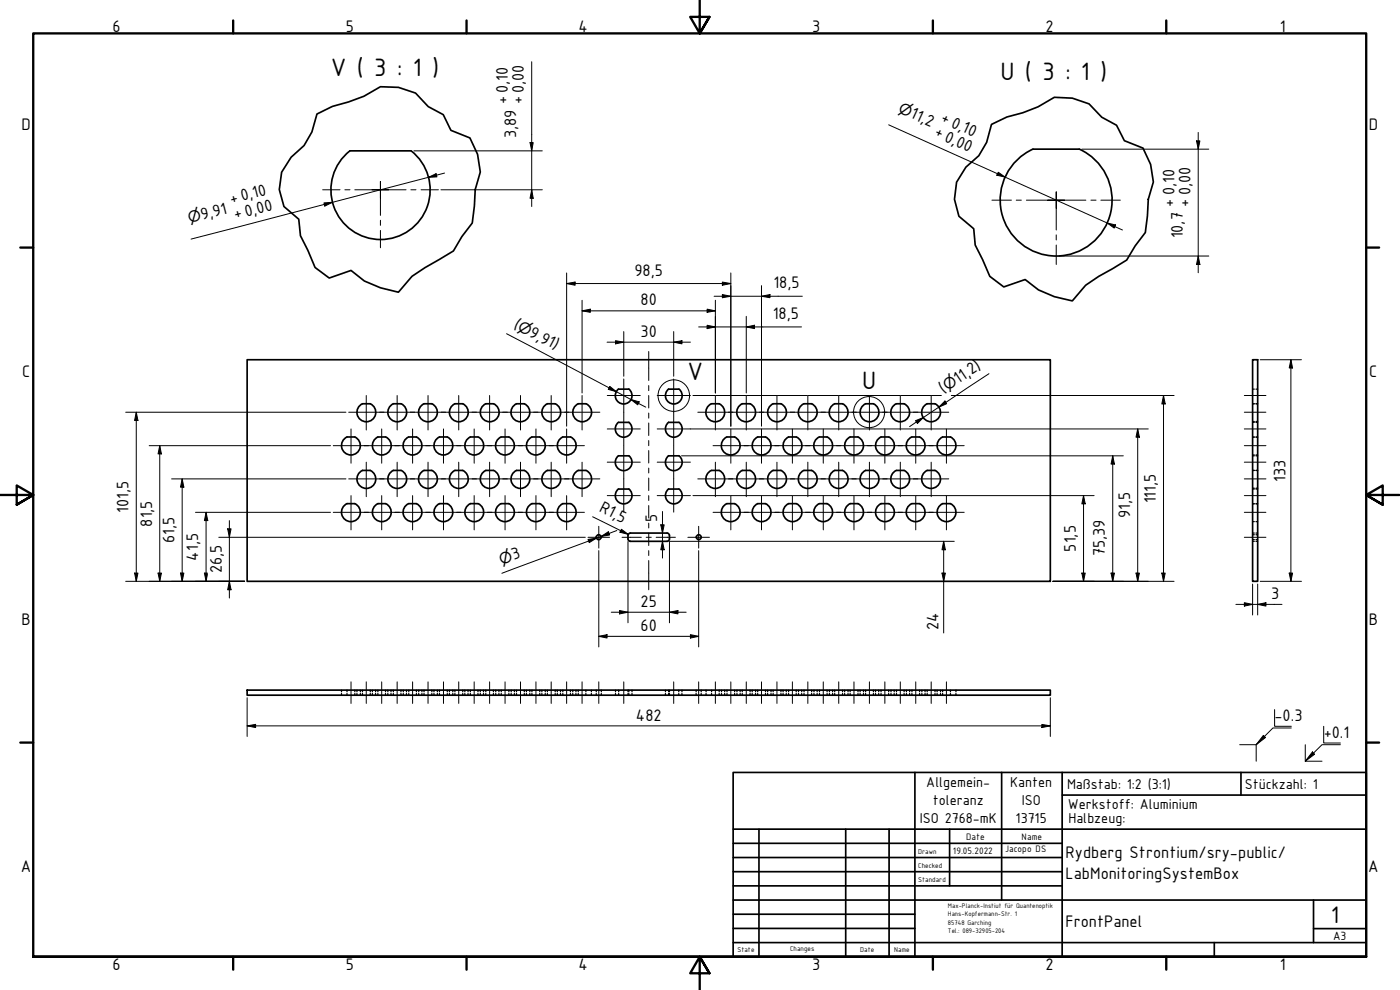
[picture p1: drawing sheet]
<svg xmlns="http://www.w3.org/2000/svg" width="420mm" height="297mm" viewBox="0 0 420 297" stroke-linecap="round" stroke-linejoin="round" font-family="sans-serif">
<!-- layer: Sichtbar (ISO) -->
<g fill="none" stroke="#000" stroke-width=".51">
<path d="M105 45.3h18.4M105 45.3a14.9 14.9 0 0 0-1.7 21.8 14.9 14.9 0 0 0 21.8 0 14.9 14.9 0 0 0-1.7-21.8M305 48.2a16.8 16.8 0 0 1 5-3.5h13.9a16.8 16.8 0 0 1 7.4 24 16.8 16.8 0 0 1-24.7 4.6 16.8 16.8 0 0 1-1.6-25.1zM74.2 107.9h241v66.5h-241zM185.6 116.7a2.51 2.51 0 0 0-.3 3.7 2.51 2.51 0 0 0 3.7 0 2.51 2.51 0 0 0-.3-3.7l-3 .1M203.8 116.7a2.51 2.51 0 0 1 .3 3.7 2.51 2.51 0 0 1-3.7 0 2.51 2.51 0 0 1 .3-3.7l3 .1M375.9 107.9h1.5v66.5h-1.5zM104.1 131.1h2.4M104.1 131.1a2.83 2.83 0 0 0-1 4.3 2.83 2.83 0 0 0 4.4 0 2.83 2.83 0 0 0-1-4.3M107.9 121.8l.9-.7h2.3a2.83 2.83 0 0 1 1.3 4.1 2.83 2.83 0 0 1-4.1 .8 2.83 2.83 0 0 1-.4-4.2zM113.4 131.1h2.3M113.4 131.1a2.83 2.83 0 0 0-1 4.3 2.83 2.83 0 0 0 4.4 0 2.83 2.83 0 0 0-1-4.3"/>
<path d="M120.4 121.1a2.83 2.83 0 0 1 1 4.4 2.83 2.83 0 0 1-4.4 0 2.83 2.83 0 0 1 1.1-4.4h2.2M122.6 131.1a2.83 2.83 0 0 0-1 4.3 2.83 2.83 0 0 0 4.4 0 2.83 2.83 0 0 0-1-4.3M122.7 131.1h2.3M126.4 121.8l.9-.7h2.3a2.83 2.83 0 0 1 1.3 4.1 2.83 2.83 0 0 1-4.2 .8 2.83 2.83 0 0 1-.3-4.2zM131.9 131.1h2.3M131.9 131.1a2.83 2.83 0 0 0-1.1 4.3 2.83 2.83 0 0 0 4.5 0 2.83 2.83 0 0 0-1.1-4.3M135.6 121.8l.9-.7h2.4a2.83 2.83 0 0 1 1.2 4.1 2.83 2.83 0 0 1-4.1 .8 2.83 2.83 0 0 1-.4-4.2zM141.2 131.1h2.2M141.2 131.1a2.83 2.83 0 0 0-1.1 4.3 2.83 2.83 0 0 0 4.5 0 2.83 2.83 0 0 0-1.1-4.3M144.9 121.8l.9-.7h2.3a2.83 2.83 0 0 1 1.3 4.1 2.83 2.83 0 0 1-4.1 .8 2.83 2.83 0 0 1-.4-4.2zM150.4 131.1a2.83 2.83 0 0 0-1.1 4.3 2.83 2.83 0 0 0 4.5 0 2.83 2.83 0 0 0-1.1-4.3M150.4 131.1h2.3"/>
<path d="M154.1 121.8l.9-.7h2.3a2.83 2.83 0 0 1 1.3 4.1 2.83 2.83 0 0 1-4.1 .8 2.83 2.83 0 0 1-.4-4.2zM159.6 131.1h2.4M159.6 131.1a2.83 2.83 0 0 0-1 4.3 2.83 2.83 0 0 0 4.4 0 2.83 2.83 0 0 0-1-4.3M163.4 121.8l.9-.7h2.3a2.83 2.83 0 0 1 1.3 4.1 2.83 2.83 0 0 1-4.1 .8 2.83 2.83 0 0 1-.4-4.2zM168.9 131.1h2.3M168.9 131.1a2.83 2.83 0 0 0-1 4.3 2.83 2.83 0 0 0 4.4 0 2.83 2.83 0 0 0-1-4.3M172.7 121.8l.9-.7h2.3a2.83 2.83 0 0 1 1.3 4.1 2.83 2.83 0 0 1-4.2 .8 2.83 2.83 0 0 1-.3-4.2zM185.6 136.7a2.51 2.51 0 0 0-.3 3.7 2.51 2.51 0 0 0 3.7 0 2.51 2.51 0 0 0-.3-3.7M185.6 126.7a2.51 2.51 0 0 0-.3 3.7 2.51 2.51 0 0 0 3.7 0 2.51 2.51 0 0 0-.3-3.7h-3M185.7 136.8h3M200.7 136.8h3M200.7 136.7a2.51 2.51 0 0 0-.3 3.7 2.51 2.51 0 0 0 3.7 0 2.51 2.51 0 0 0-.3-3.7"/>
<path d="M203.8 126.7a2.51 2.51 0 0 1 .3 3.7 2.51 2.51 0 0 1-3.7 0 2.51 2.51 0 0 1 .3-3.7h3M212.6 121.8l.9-.7h2.3a2.83 2.83 0 0 1 1.3 4.1 2.83 2.83 0 0 1-4.1 .8 2.83 2.83 0 0 1-.4-4.2zM218.1 131.1a2.83 2.83 0 0 0-1 4.3 2.83 2.83 0 0 0 4.4 0 2.83 2.83 0 0 0-1-4.3M218.2 131.1h2.3M221.9 121.8l.9-.7h2.3a2.83 2.83 0 0 1 1.3 4.1 2.83 2.83 0 0 1-4.2 .8 2.83 2.83 0 0 1-.3-4.2zM227.4 131.1h2.3M227.4 131.1a2.83 2.83 0 0 0-1.1 4.3 2.83 2.83 0 0 0 4.5 0 2.83 2.83 0 0 0-1.1-4.3M231.1 121.8l.9-.7h2.4a2.83 2.83 0 0 1 1.2 4.1 2.83 2.83 0 0 1-4.1 .8 2.83 2.83 0 0 1-.4-4.2zM236.7 131.1h2.3M236.7 131.1a2.83 2.83 0 0 0-1.1 4.3 2.83 2.83 0 0 0 4.5 0 2.83 2.83 0 0 0-1.1-4.3M241.2 121.1a2.83 2.83 0 0 0-1 4.4 2.83 2.83 0 0 0 4.4 0 2.83 2.83 0 0 0-1-4.4M241.3 121.1h2.3"/>
<path d="M245.9 131.1a2.83 2.83 0 0 0-1.1 4.3 2.83 2.83 0 0 0 4.5 0 2.83 2.83 0 0 0-1.1-4.3M245.9 131.1h2.3M249.6 121.8l.9-.7h2.3a2.83 2.83 0 0 1 1.3 4.1 2.83 2.83 0 0 1-4.1 .8 2.83 2.83 0 0 1-.4-4.2zM255.1 131.1h2.4M255.2 131.1a2.83 2.83 0 0 0-1.1 4.3 2.83 2.83 0 0 0 4.4 0 2.83 2.83 0 0 0-1-4.3M259.8 121.1a2.83 2.83 0 0 0-1.1 4.4 2.83 2.83 0 0 0 4.5 0 2.83 2.83 0 0 0-1.1-4.4h-2.3M264.4 131.1h2.3M264.4 131.1a2.83 2.83 0 0 0-1 4.3 2.83 2.83 0 0 0 4.4 0 2.83 2.83 0 0 0-1-4.3M269 121.1a2.83 2.83 0 0 0-1.1 4.4 2.83 2.83 0 0 0 4.5 0 2.83 2.83 0 0 0-1.1-4.4h-2.3M273.6 131.1a2.83 2.83 0 0 0-1 4.3 2.83 2.83 0 0 0 4.4 0 2.83 2.83 0 0 0-1-4.3M273.7 131.1h2.3M277.4 121.8l.9-.7h2.3a2.83 2.83 0 0 1 1.3 4.1 2.83 2.83 0 0 1-4.2 .8 2.83 2.83 0 0 1-.3-4.2z"/>
<path d="M282.9 131.1h2.3M282.9 131.1a2.83 2.83 0 0 0-1.1 4.3 2.83 2.83 0 0 0 4.5 0 2.83 2.83 0 0 0-1.1-4.3M103.3 151.8l.8-.7h2.4a2.83 2.83 0 0 1 1.2 4 2.83 2.83 0 0 1-4.1 .8 2.83 2.83 0 0 1-.3-4.1zM107.9 141.8l.9-.7h2.3a2.83 2.83 0 0 1 1.3 4.1 2.83 2.83 0 0 1-4.1 .8 2.83 2.83 0 0 1-.4-4.2zM115.8 151.1a2.83 2.83 0 0 1 1 4.3 2.83 2.83 0 0 1-4.4 0 2.83 2.83 0 0 1 1-4.3h2.3M120.4 141.1a2.83 2.83 0 0 1 1 4.4 2.83 2.83 0 0 1-4.4 0 2.83 2.83 0 0 1 1.1-4.4h2.2M122.6 151.1a2.83 2.83 0 0 0-1 4.3 2.83 2.83 0 0 0 4.4 0 2.83 2.83 0 0 0-1-4.3h-2.3M126.4 141.8l.9-.7h2.3a2.83 2.83 0 0 1 1.3 4.1 2.83 2.83 0 0 1-4.2 .8 2.83 2.83 0 0 1-.3-4.2zM131 151.8l.9-.7h2.3a2.83 2.83 0 0 1 1.3 4 2.83 2.83 0 0 1-4.1 .8 2.83 2.83 0 0 1-.4-4.1zM135.6 141.8l.9-.7h2.4a2.83 2.83 0 0 1 1.2 4.1 2.83 2.83 0 0 1-4.1 .8 2.83 2.83 0 0 1-.4-4.2zM141.2 151.1h2.2M141.2 151.1a2.83 2.83 0 0 0-1.1 4.3 2.83 2.83 0 0 0 4.5 0 2.83 2.83 0 0 0-1.1-4.3"/>
<path d="M144.9 141.8l.9-.7h2.3a2.83 2.83 0 0 1 1.3 4.1 2.83 2.83 0 0 1-4.1 .8 2.83 2.83 0 0 1-.4-4.2zM150.4 151.1a2.83 2.83 0 0 0-1.1 4.3 2.83 2.83 0 0 0 4.5 0 2.83 2.83 0 0 0-1.1-4.3h-2.3M154.1 141.8l.9-.7h2.3a2.83 2.83 0 0 1 1.3 4.1 2.83 2.83 0 0 1-4.1 .8 2.83 2.83 0 0 1-.4-4.2zM158.8 151.8l.8-.7h2.4a2.83 2.83 0 0 1 1.2 4 2.83 2.83 0 0 1-4.1 .8 2.83 2.83 0 0 1-.3-4.1zM163.4 141.8l.9-.7h2.3a2.83 2.83 0 0 1 1.3 4.1 2.83 2.83 0 0 1-4.1 .8 2.83 2.83 0 0 1-.4-4.2zM171.3 151.1a2.83 2.83 0 0 1 1 4.3 2.83 2.83 0 0 1-4.4 0 2.83 2.83 0 0 1 1-4.3h2.3M172.7 141.8l.9-.7h2.3a2.83 2.83 0 0 1 1.3 4.1 2.83 2.83 0 0 1-4.2 .8 2.83 2.83 0 0 1-.3-4.2zM185.6 146.7a2.51 2.51 0 0 0-.3 3.7 2.51 2.51 0 0 0 3.7 0 2.51 2.51 0 0 0-.3-3.7M185.7 146.7h3M189.2 159.9h11M189.2 159.9l-.5 .3-.2 .5M200.2 159.9l.5 .3 .2 .5"/>
<path d="M200.7 146.7h3M200.7 146.7a2.51 2.51 0 0 0-.3 3.7 2.51 2.51 0 0 0 3.7 0 2.51 2.51 0 0 0-.3-3.7M212.6 141.8l.9-.7h2.3a2.83 2.83 0 0 1 1.3 4.1 2.83 2.83 0 0 1-4.1 .8 2.83 2.83 0 0 1-.4-4.2zM218.1 151.1a2.83 2.83 0 0 0-1 4.3 2.83 2.83 0 0 0 4.4 0 2.83 2.83 0 0 0-1-4.3M218.2 151.1h2.3M221.9 141.8l.9-.7h2.3a2.83 2.83 0 0 1 1.3 4.1 2.83 2.83 0 0 1-4.2 .8 2.83 2.83 0 0 1-.3-4.2zM226.5 151.8l.9-.7h2.3a2.83 2.83 0 0 1 1.3 4 2.83 2.83 0 0 1-4.1 .8 2.83 2.83 0 0 1-.4-4.1zM231.1 141.8l.9-.7h2.4a2.83 2.83 0 0 1 1.2 4.1 2.83 2.83 0 0 1-4.1 .8 2.83 2.83 0 0 1-.4-4.2zM239 151.1a2.83 2.83 0 0 1 1.1 4.3 2.83 2.83 0 0 1-4.5 0 2.83 2.83 0 0 1 1.1-4.3h2.3M241.2 141.1a2.83 2.83 0 0 0-1 4.4 2.83 2.83 0 0 0 4.4 0 2.83 2.83 0 0 0-1-4.4M241.3 141.1h2.3M245.9 151.1a2.83 2.83 0 0 0-1.1 4.3 2.83 2.83 0 0 0 4.5 0 2.83 2.83 0 0 0-1.1-4.3h-2.3"/>
<path d="M249.6 141.8l.9-.7h2.3a2.83 2.83 0 0 1 1.3 4.1 2.83 2.83 0 0 1-4.1 .8 2.83 2.83 0 0 1-.4-4.2zM254.3 151.8l.9-.7h2.3a2.83 2.83 0 0 1 1.2 4 2.83 2.83 0 0 1-4.1 .8 2.83 2.83 0 0 1-.3-4.1zM259.8 141.1a2.83 2.83 0 0 0-1.1 4.4 2.83 2.83 0 0 0 4.5 0 2.83 2.83 0 0 0-1.1-4.4h-2.3M263.5 151.8l.9-.7h2.4a2.83 2.83 0 0 1 1.2 4 2.83 2.83 0 0 1-4.1 .8 2.83 2.83 0 0 1-.4-4.1zM269 141.1a2.83 2.83 0 0 0-1.1 4.4 2.83 2.83 0 0 0 4.5 0 2.83 2.83 0 0 0-1.1-4.4h-2.3M273.6 151.1a2.83 2.83 0 0 0-1 4.3 2.83 2.83 0 0 0 4.4 0 2.83 2.83 0 0 0-1-4.3h-2.3M277.4 141.8l.9-.7h2.3a2.83 2.83 0 0 1 1.3 4.1 2.83 2.83 0 0 1-4.2 .8 2.83 2.83 0 0 1-.3-4.2zM282.9 151.1a2.83 2.83 0 0 0-1.1 4.3 2.83 2.83 0 0 0 4.5 0 2.83 2.83 0 0 0-1.1-4.3h-2.3M188.5 160.7v1.3l.7 .4M189.2 162.4h11M200.9 160.7v1.3l-.7 .4M74.2 207.1h241v1.5h-241z"/>
<circle cx="179.7" cy="161.2" r=".73"/>
<circle cx="209.7" cy="161.2" r=".73"/>
</g>
<!-- layer: Verdeckt (ISO) -->
<g fill="none" stroke="#000" stroke-width=".38">
<path d="M375.9 116.8h.5M376.9 116.8h.5M375.9 121.1h.5M375.9 131.1h.5M375.9 126.5h.5M375.9 136.5h.5M375.9 126.7h.5M375.9 136.8h.5M376.9 121.1h.5M376.9 131.1h.5M376.9 126.5h.5M376.9 136.5h.5"/>
<path d="M376.9 126.7h.5M376.9 136.8h.5M375.9 159.9h.5M375.9 141.1h.5M375.9 151.1h.5M375.9 146.5h.5M375.9 156.5h.5M375.9 146.7h.5M375.9 151.2h.5M376.9 159.9h.5M376.9 141.1h.5M376.9 151.1h.5"/>
<path d="M376.9 146.5h.5M376.9 156.5h.5M376.9 146.7h.5M376.9 151.2h.5M375.9 162.4h.5M375.9 160.5h.5M375.9 161.9h.5M376.9 162.4h.5M376.9 160.5h.5M376.9 161.9h.5M102.5 207.1v.5M102.5 208.1v.5"/>
<path d="M104.1 207.1v.5M104.1 208.1v.5M106.5 207.1v.5M106.5 208.1v.5M107.1 207.1v.5M107.1 208.1v.5M108.1 207.1v.5M108.1 208.1v.5M108.8 207.1v.5M108.8 208.1v.5M111.1 207.1v.5M111.1 208.1v.5"/>
<path d="M111.8 207.1v.5M111.8 208.1v.5M112.7 207.1v.5M112.7 208.1v.5M113.4 207.1v.5M113.4 208.1v.5M115.7 207.1v.5M115.7 208.1v.5M116.4 207.1v.5M116.4 208.1v.5M117.3 207.1v.5M117.3 208.1v.5"/>
<path d="M118 207.1v.5M118 208.1v.5M120.3 207.1v.5M120.3 208.1v.5M121 207.1v.5M121 208.1v.5M122 207.1v.5M122 208.1v.5M122.7 207.1v.5M122.7 208.1v.5M125 207.1v.5M125 208.1v.5"/>
<path d="M125.7 207.1v.5M125.7 208.1v.5M126.6 207.1v.5M126.6 208.1v.5M127.3 207.1v.5M127.3 208.1v.5M129.6 207.1v.5M129.6 208.1v.5M130.2 207.1v.5M130.2 208.1v.5M131.3 207.1v.5M131.3 208.1v.5"/>
<path d="M131.9 207.1v.5M131.9 208.1v.5M134.2 207.1v.5M134.2 208.1v.5M134.9 207.1v.5M134.9 208.1v.5M135.9 207.1v.5M135.9 208.1v.5M136.5 207.1v.5M136.5 208.1v.5M138.9 207.1v.5M138.9 208.1v.5"/>
<path d="M139.5 207.1v.5M139.5 208.1v.5M140.5 207.1v.5M140.5 208.1v.5M141.2 207.1v.5M141.2 208.1v.5M143.4 207.1v.5M143.4 208.1v.5M144.1 207.1v.5M144.1 208.1v.5M145.1 207.1v.5M145.1 208.1v.5"/>
<path d="M145.8 207.1v.5M145.8 208.1v.5M148.1 207.1v.5M148.1 208.1v.5M148.8 207.1v.5M148.8 208.1v.5M149.7 207.1v.5M149.7 208.1v.5M150.4 207.1v.5M150.4 208.1v.5M152.7 207.1v.5M152.7 208.1v.5"/>
<path d="M153.4 207.1v.5M153.4 208.1v.5M154.4 207.1v.5M154.4 208.1v.5M155 207.1v.5M155 208.1v.5M157.4 207.1v.5M157.4 208.1v.5M158 207.1v.5M158 208.1v.5M159 207.1v.5M159 208.1v.5"/>
<path d="M159.6 207.1v.5M159.6 208.1v.5M162 207.1v.5M162 208.1v.5M162.6 207.1v.5M162.6 208.1v.5M163.6 207.1v.5M163.6 208.1v.5M164.3 207.1v.5M164.3 208.1v.5M166.6 207.1v.5M166.6 208.1v.5"/>
<path d="M167.3 207.1v.5M167.3 208.1v.5M168.2 207.1v.5M168.2 208.1v.5M168.9 207.1v.5M168.9 208.1v.5M171.2 207.1v.5M171.2 208.1v.5M171.9 207.1v.5M171.9 208.1v.5M172.8 207.1v.5M172.8 208.1v.5"/>
<path d="M173.5 207.1v.5M173.5 208.1v.5M175.8 207.1v.5M175.8 208.1v.5M177.5 207.1v.5M177.5 208.1v.5M178.9 207.1v.5M178.9 208.1v.5M180.5 207.1v.5M180.5 208.1v.5M184.7 207.1v.5M184.7 208.1v.5"/>
<path d="M185.7 207.1v.5M185.7 208.1v.5M188.5 207.1v.5M188.5 208.1v.5M188.7 207.1v.5M188.7 208.1v.5M189.7 207.1v.5M189.7 208.1v.5M199.7 207.1v.5M199.7 208.1v.5M200.7 207.1v.5M200.7 208.1v.5"/>
<path d="M200.9 207.1v.5M200.9 208.1v.5M203.7 207.1v.5M203.7 208.1v.5M204.7 207.1v.5M204.7 208.1v.5M208.9 207.1v.5M208.9 208.1v.5M210.4 207.1v.5M210.4 208.1v.5M211.9 207.1v.5M211.9 208.1v.5"/>
<path d="M213.6 207.1v.5M213.6 208.1v.5M215.8 207.1v.5M215.8 208.1v.5M216.5 207.1v.5M216.5 208.1v.5M217.5 207.1v.5M217.5 208.1v.5M218.2 207.1v.5M218.2 208.1v.5M220.5 207.1v.5M220.5 208.1v.5"/>
<path d="M221.2 207.1v.5M221.2 208.1v.5M222.1 207.1v.5M222.1 208.1v.5M222.8 207.1v.5M222.8 208.1v.5M225.1 207.1v.5M225.1 208.1v.5M225.7 207.1v.5M225.7 208.1v.5M226.8 207.1v.5M226.8 208.1v.5"/>
<path d="M227.4 207.1v.5M227.4 208.1v.5M229.7 207.1v.5M229.7 208.1v.5M230.4 207.1v.5M230.4 208.1v.5M231.4 207.1v.5M231.4 208.1v.5M232 207.1v.5M232 208.1v.5M234.4 207.1v.5M234.4 208.1v.5"/>
<path d="M235 207.1v.5M235 208.1v.5M236 207.1v.5M236 208.1v.5M236.7 207.1v.5M236.7 208.1v.5M239 207.1v.5M239 208.1v.5M239.6 207.1v.5M239.6 208.1v.5M240.6 207.1v.5M240.6 208.1v.5"/>
<path d="M241.3 207.1v.5M241.3 208.1v.5M243.6 207.1v.5M243.6 208.1v.5M244.3 207.1v.5M244.3 208.1v.5M245.2 207.1v.5M245.2 208.1v.5M245.9 207.1v.5M245.9 208.1v.5M248.2 207.1v.5M248.2 208.1v.5"/>
<path d="M248.9 207.1v.5M248.9 208.1v.5M249.9 207.1v.5M249.9 208.1v.5M250.5 207.1v.5M250.5 208.1v.5M252.9 207.1v.5M252.9 208.1v.5M253.5 207.1v.5M253.5 208.1v.5M254.5 207.1v.5M254.5 208.1v.5"/>
<path d="M255.1 207.1v.5M255.1 208.1v.5M257.5 207.1v.5M257.5 208.1v.5M258.1 207.1v.5M258.1 208.1v.5M259.1 207.1v.5M259.1 208.1v.5M259.8 207.1v.5M259.8 208.1v.5M262.1 207.1v.5M262.1 208.1v.5"/>
<path d="M262.8 207.1v.5M262.8 208.1v.5M263.7 207.1v.5M263.7 208.1v.5M264.4 207.1v.5M264.4 208.1v.5M266.7 207.1v.5M266.7 208.1v.5M267.4 207.1v.5M267.4 208.1v.5M268.4 207.1v.5M268.4 208.1v.5"/>
<path d="M269 207.1v.5M269 208.1v.5M271.3 207.1v.5M271.3 208.1v.5M272 207.1v.5M272 208.1v.5M273 207.1v.5M273 208.1v.5M273.7 207.1v.5M273.7 208.1v.5M276 207.1v.5M276 208.1v.5"/>
<path d="M276.7 207.1v.5M276.7 208.1v.5M277.6 207.1v.5M277.6 208.1v.5M278.3 207.1v.5M278.3 208.1v.5M280.6 207.1v.5M280.6 208.1v.5M281.2 207.1v.5M281.2 208.1v.5M282.3 207.1v.5M282.3 208.1v.5"/>
<path d="M282.9 207.1v.5M282.9 208.1v.5M285.2 207.1v.5M285.2 208.1v.5M286.9 207.1v.5M286.9 208.1v.5"/>
</g>
<!-- layer: Bruchlinie (ISO) -->
<path d="M95.1 34.2l4.7-2.3 4.8-1.3 4.6-1.7 5-2.9 5.4 .2 5.1 1.7 3.8 4.1 4.5 2.4 2.3 4.7 5.7 2.3 2.3 4.9 .8 5.3-1.5 5.3-.2 4.9-.7 5.1-3.1 4.1-2.5 4.3-8.5 4.9-4 2.7-4 4.8-5.4-1.4-4.9-2-4-3.2-6.5 2.3-4.2-3.2-2.2-5.1-2.2-4.4-.5-4.9-4.5-3.8-1.4-5.1 .7-5.2 2.9-4.5 3.8-3.5 2.4-4.1zM297.6 37.3l4.6-2.2 4.8-1.3 4.5-1.7 4.9-2.9 5.4 .2 5 1.8 3.8 4 4.5 2.4 2.3 4.6 5.6 2.2 2.3 4.9 .8 5.3-1.5 5.2-.2 5-.7 5-3 4-2.6 4.2-8.3 4.9-4 2.7-4 4.7-5.4-1.3-4.7-2-4-3.1-6.5 2.2-4.1-3.2-2.2-5-2.2-4.4-.5-4.9-4.4-3.7-1.4-5.1 .7-5.1 2.8-4.5 3.9-3.5 2.3-4z" fill="none" stroke="#000" stroke-width=".51"/>
<!-- layer: Schraffur (ISO) -->
<path d="M379.2 220.6l.3 .4-2.5 2.4zM377 223.4l2.5-2.4 .3 .3zM393.9 225.6l.6 .7-2.8 2.1z" fill="#000"/>
<!-- layer: Detailumgrenzung (ISO) -->
<g fill="none" stroke="#000" stroke-width=".3">
<circle cx="202.2" cy="118.7" r="4.7"/>
<circle cx="260.8" cy="123.7" r="4.7"/>
</g>
<!-- layer: Rahmen (ISO) -->
<g fill="none" stroke="#000" stroke-width=".7">
<path d="M70 6.1v3.9M140 6.1v3.9M210 0v10l-2.9-4.9h5.8l-2.9 4.9 2.9-4.9M280 6.1v3.9M350 6.1v3.9M6.1 74.3h3.9M410 74.3h3.9M0 148.5h10l-5-2.8v5.7l5-2.9-5 2.9M420 148.5h-10l5-2.8v5.7l-5-2.9 5 2.9M6.1 222.8h3.9M410 222.8h3.9M10 287.1v-277.1h400v277.1h-400h400"/>
<path d="M70 287.1v3.8M140 287.1v3.8M212.9 292l-2.9-4.9 2.9 4.9h-5.8l2.9-4.9v9.9M280 287.1v3.8M350 287.1v3.8"/>
</g>
<!-- layer: Titel (ISO) -->
<g fill="none" stroke="#000" stroke-width=".51">
<path d="M220 231.8h190v55.3h-190zM274.6 231.8v55.3M300.6 231.8v38.3M318.8 238.6h91.2M318.8 231.8v55.3M372.4 231.8v6.8M220 253h98.8M220 257.3h98.8M220 248.8h190M227.8 248.8v38.3M253.8 248.8v38.3M266.8 248.8v38.3"/>
<path d="M285 248.8v17M220 261.5h98.8M220 265.8h98.8M220 270.1h190M220 274.3h54.6M220 278.6h54.6M394.2 278.6h15.8M394.2 270.1v12.7M220 282.8h190M364.4 282.8v4.3"/>
</g>
<!-- layer: Mittelpunktmarkierung (ISO) -->
<g fill="none" stroke="#000" stroke-width=".3">
<path d="M96.8 56.9h5.2M103.5 56.9h1.5M106.5 56.9h7.7h-2.5M114.2 54.5v2.4v-2.4M114.2 59.5v-2.6v7.7M116.6 56.9h-2.4h7.7M123.3 56.9h1.5M126.4 56.9h5.2M317 57.6v2.5v-2.5M114.2 66.1v1.5M114.2 69.1v5.2M297.7 60.1h5.8"/>
<path d="M305 60.1h1.5M308 60.1h9h-2.5M317 62.5v-2.4v8.9M317 70.5v1.5M317 73.5v5.9M319.5 60.1h-2.5h8.9M327.4 60.1h1.5M330.4 60.1h5.8M109.9 118.7v10.3M119.2 118.7v10.3M128.5 118.7v10.3M137.7 118.7v10.3"/>
<path d="M146.9 118.7v10.3M156.2 118.7v10.3M165.4 118.7v10.3M174.7 118.7v10.3M182.2 118.7h10M187.2 113.7v20M197.2 118.7h10M202.2 113.7v20M214.7 118.7v10.3M224 118.7v10.3M233.2 118.7v10.3M242.4 118.7v10.3"/>
<path d="M251.7 118.7v10.3M260.9 118.7v10.3M270.2 118.7v10.3M279.5 118.7v10.3M100 133.7h10.6M104.6 123.7h10.7M105.3 128.7v10.3M109.3 133.7h10.6M109.9 138.7v10.3M113.9 123.7h10.6M114.6 128.7v10.3M118.5 133.7h10.6"/>
<path d="M119.2 138.7v10.3M123.1 123.7h10.6M123.8 128.7v10.3M127.8 133.7h10.6M128.5 138.7v10.3M132.4 123.7h10.6M133.1 128.7v10.3M137 133.7h10.6M137.7 138.7v10.3M141.7 123.7h10.6M142.3 128.7v10.3M146.2 133.7h10.6"/>
<path d="M146.9 138.7v10.3M150.9 123.7h10.6M151.6 128.7v10.3M155.5 133.7h10.6M156.2 138.7v10.3M160.1 123.7h10.7M160.8 128.7v10.3M164.8 133.7h10.6M165.4 138.7v10.3M169.4 123.7h10.6M170.1 128.7v10.3M174.7 138.7v10.3"/>
<path d="M182.2 138.7h10M182.2 128.7h10M187.2 133.7v20M197.2 138.7h10M197.2 128.7h10M202.2 133.7v20M209.4 123.7h10.6M214 133.7h10.6M214.7 138.7v10.3M218.6 123.7h10.6M219.3 128.7v10.3M223.3 133.7h10.6"/>
<path d="M224 138.7v10.3M227.9 123.7h10.6M228.5 128.7v10.3M232.5 133.7h10.6M233.2 138.7v10.3M237.2 123.7h10.5M237.8 128.7v10.3M241.7 133.7h10.6M242.4 138.7v10.3M246.4 123.7h10.6M247.1 128.7v10.3M251 133.7h10.6"/>
<path d="M251.7 138.7v10.3M255.7 123.7h10.6M256.3 128.7v10.3M260.3 133.7h10.6M260.9 138.7v10.3M264.9 123.7h10.6M265.6 128.7v10.3M269.5 133.7h10.6M270.2 138.7v10.3M274.1 123.7h10.6M274.8 128.7v10.3M278.8 133.7h10.6"/>
<path d="M279.5 138.7v10.3M284 128.7v10.3M100 153.7h10.6M104.6 143.7h10.7M105.3 148.7v10.3M109.3 153.7h10.6M113.9 143.7h10.6M114.6 148.7v10.3M118.5 153.7h10.6M123.1 143.7h10.6M123.8 148.7v10.3M127.8 153.7h10.6"/>
<path d="M132.4 143.7h10.6M133.1 148.7v10.3M137 153.7h10.6M141.7 143.7h10.6M142.3 148.7v10.3M146.2 153.7h10.6M150.9 143.7h10.6M151.6 148.7v10.3M155.5 153.7h10.6M160.1 143.7h10.7M160.8 148.7v10.3M164.8 153.7h10.6"/>
<path d="M169.4 143.7h10.6M170.1 148.7v10.3M179.7 157.9v6.6M182.2 148.7h10M197.2 148.7h10M209.4 143.7h10.6M209.7 157.9v6.6M214 153.7h10.6M218.6 143.7h10.6M219.3 148.7v10.3M223.3 153.7h10.6M227.9 143.7h10.6"/>
<path d="M228.5 148.7v10.3M232.5 153.7h10.6M237.2 143.7h10.5M237.8 148.7v10.3M241.7 153.7h10.6M246.4 143.7h10.6M247.1 148.7v10.3M251 153.7h10.6M255.7 143.7h10.6M256.3 148.7v10.3M260.3 153.7h10.6M264.9 143.7h10.6"/>
<path d="M265.6 148.7v10.3M269.5 153.7h10.6M274.1 143.7h10.6M274.8 148.7v10.3M278.8 153.7h10.6M284 148.7v10.3M176.5 161.2h6.4M206.4 161.2h6.5"/>
</g>
<!-- layer: Mittellinie (ISO) -->
<g fill="none" stroke="#000" stroke-width=".3">
<path d="M194.7 105.5v8.7M194.7 115.7v1.5M194.7 118.7v3.7M373.4 118.7h6.5M194.7 123.9v1.6M194.7 126.9v3.8M194.7 132.2v1.5M194.7 135.2v3.7M373.4 123.7h6.5M373.4 133.7h6.5M373.4 138.7h6.5M373.4 128.7h6.5"/>
<path d="M194.7 140.4v1.5M194.7 143.4v3.8M194.7 148.7v1.5M194.7 151.7v3.7M194.7 157v1.4M194.7 159.9v3.8M373.4 143.7h6.5M373.4 153.7h6.5M373.4 148.7h6.5M186.7 161.2h5.8M193.9 161.2h1.6M194.7 165.2v1.5"/>
<path d="M194.7 168.2v8.8M196.9 161.2h5.8M373.4 161.2h6.5M105.3 204.6v6.5M109.9 204.6v6.5M114.6 204.6v6.5M119.2 204.6v6.5M123.8 204.6v6.5M128.5 204.6v6.5M133.1 204.6v6.5M137.7 204.6v6.5M142.3 204.6v6.5"/>
<path d="M146.9 204.6v6.5M151.6 204.6v6.5M156.2 204.6v6.5M160.8 204.6v6.5M165.4 204.6v6.5M170.1 204.6v6.5M174.7 204.6v6.5M179.7 204.6v6.5M187.2 204.6v6.5M202.2 204.6v6.5M209.7 204.6v6.5M214.7 204.6v6.5"/>
<path d="M219.3 204.6v6.5M224 204.6v6.5M228.5 204.6v6.5M233.2 204.6v6.5M237.8 204.6v6.5M242.4 204.6v6.5M247.1 204.6v6.5M251.7 204.6v6.5M256.3 204.6v6.5M260.9 204.6v6.5M265.6 204.6v6.5M270.2 204.6v6.5"/>
<path d="M274.8 204.6v6.5M279.5 204.6v6.5M284 204.6v6.5"/>
</g>
<g fill="none" stroke="#000" stroke-width=".3">
<path d="M159.6 18.5v43.5M266.7 37.5l70.2 31.5M359.6 39.7v42.1M124.2 45.3h38.6M128.6 53.2l2.3-1.1 .2 1zM132.3 56.9h30.5M133.4 51.9l-76.1 19.8M159.1 42.8h.9l-.4 2.5zM159.6 56.9l.4 2.6h-.9zM299.6 51.7l2 1.4-2.5-.5zM324.7 44.8h38.1M359.1 42.3h1l-.5 2.5z"/>
<path d="M97.2 60.9l2.6-.2-2.3 1.1zM317.8 76.8h45M332.3 66.9l2.5 .6-.4 .9zM359.6 76.8l.5 2.6h-1zM170.1 85.1l2.5-.5v1zM170.1 85.1h49.2M170.1 81.9v41.7M174.7 93.3l2.5-.5v.9zM174.7 93.3h40M174.7 90.1v27.8M187.2 99.5v13.4M202.2 99.5v13.4"/>
<path d="M209.7 98.1h30.8M212.2 92.8l2.5 .5-2.5 .4zM212.2 97.6l2.5 .5-2.5 .5zM214.3 88.9h26.5M214.7 90.1v27.8M216.8 84.6l2.5 .5-2.5 .5zM216.8 88.4l2.5 .5-2.5 .4zM219.3 81.9v41.7M224 98.1l2.4-.5v1zM224 94.9v23M228.5 88.9l2.6-.5v.9zM228.5 85.7v37.9"/>
<path d="M152 100.1l33 17.4M182.2 102.7h25M182.8 116.4l2.2 1.1M183 115.9l2 1.6-2.4-.7zM184.7 102.2l2.5 .5-2.5 .5zM185 117.5l8.8 4.7M189.4 119.9l2.4 .7-.4 .9zM202.2 102.7l2.5-.5v1zM208 118.7h6.6M214.8 118.7h9M224 118.7h9.1M233.3 118.7h9"/>
<path d="M242.6 118.7h9M251.8 118.7h9.1M261 118.7h9.1M270.3 118.7h9M279.5 118.7h3M285.5 118.7h66.9M296.8 112.1l-15.1 10.1M349.2 118.7l.5 2.5h-1zM349.2 118.7v55.7M378.2 107.9h12.4M387.4 107.9l.5 2.5h-1zM387.4 107.9v66.5"/>
<path d="M37.7 123.7h66.1M40.9 123.7l.5 2.5h-1zM40.9 123.7v50.7M44.8 133.7h54.4M47.9 133.7l.6 2.5h-1.1zM47.9 133.7v40.7M170.1 123.8v4.1M204.5 136.8h14.7M207.2 128.7h7.4M214.8 128.7h4.4M219.3 123.8v4.1M219.4 136.8h9.1"/>
<path d="M219.4 128.7h4.4M224 128.7h4.5M228.5 123.8v4.1M228.7 136.8h9M228.7 128.7h4.4M233.3 128.7h4.4M237.9 136.8h9.1M237.9 128.7h4.4M242.6 128.7h4.4M247.1 136.8h9.1M247.1 128.7h4.5M251.8 128.7h4.4"/>
<path d="M256.4 136.8h9.1M256.4 128.7h4.5M261 128.7h4.5M265.7 136.8h9M265.7 128.7h4.4M270.3 128.7h4.4M274.8 126.2l2.3-.9-1.8 1.7zM274.9 136.8h9.1M274.9 128.7h4.4M279.5 128.7h4.5M281.7 122.2l1.9-1.9 .5 .8zM283.8 120.8l-10.8 7.2"/>
<path d="M284.2 136.8h52.9M284.2 128.7h60.4M333.9 136.8l.6 2.4h-1.1zM333.9 136.8v37.6M341.4 128.7l.5 2.5h-1zM341.4 128.7v45.7M51.5 143.7h52.3M54.7 143.7l.5 2.5h-1zM54.7 143.7v30.7M58.7 153.7h40.5M61.8 153.7l.6 2.5h-1.1zM61.8 153.7v20.7"/>
<path d="M68.3 158.7h1l-.5 2.5zM68.8 156.2v23.2M177.9 155.1l10.6 5.2M185.1 159.2l-6.1 2.3M186.5 158.8l2 1.5-2.4-.6zM198.3 157.5h1l-.5 2.4zM198.8 153.5v13.9M208 148.7h6.6M214.8 148.7h4.4M219.4 148.7h4.4M224 148.7h4.5M228.7 148.7h4.4"/>
<path d="M233.3 148.7h4.4M237.9 148.7h4.4M242.6 148.7h4.4M247.1 148.7h4.5M251.8 148.7h4.4M256.4 148.7h4.5M261 148.7h4.5M265.7 148.7h4.4M270.3 148.7h4.4M274.9 148.7h4.4M279.5 148.7h4.5M284.2 148.7h44.2"/>
<path d="M325.2 148.7l.5 2.5h-1zM325.2 148.7v25.7M37.7 174.4h35.7M40.4 171.9h1l-.5 2.5zM47.4 171.9h1.1l-.6 2.5zM54.2 171.9h1l-.5 2.5zM62.2 171.9h-.9l.5 2.5M62.2 172.3l-.4 2.1M65.7 161.2h109.9M68.8 174.4l.5 2.6h-1zM176.5 161.8l2.5-.3-2.2 1.3zM179 161.5l-28.4 10.5"/>
<path d="M179 161.5l-2.3 .8M179.7 165.2v28.9M180.4 161l2.2-1.4 .3 .9zM188.5 162.5v24.4M198.8 162.4l.5 2.6h-1zM200.9 162.5v24.4M201 162.4h8.6M209.7 165.2v28.9M209.8 162.4h76.6M282.7 171.9h1l-.5 2.5zM283.2 162.4l.5 2.6h-1zM283.2 162.4v27.5"/>
<path d="M316 174.4h36.4M324.7 171.9h1l-.5 2.5zM333.4 171.9h1.1l-.6 2.5zM340.9 171.9h1l-.5 2.5zM348.7 171.9h1l-.5 2.5zM375.9 175.2v9.3M377.4 175.2v9.3M378.2 174.4h12.4M386.9 171.9h1l-.5 2.5zM179.7 190.9l2.5-.5v1zM179.7 190.9h30M183.5 183.7h22.4"/>
<path d="M185.9 183.2l2.6 .5-2.6 .5zM200.9 183.7l2.6-.5v1zM207.2 190.4l2.5 .5-2.5 .5zM370.9 181.3h13.8M373.4 180.8l2.5 .5-2.5 .5zM377.4 181.3l2.5-.5v1zM74.2 217.8l2.5-.5v1zM74.2 217.8h241M74.2 209.3v11.7M312.7 217.3l2.5 .5-2.5 .5zM315.2 209.3v11.7"/>
</g>
<g fill="#000">
<path d="M128.6 53.2l2.3-1.1 .2 1z" fill-rule="evenodd"/>
<path d="M159.1 42.8h.9l-.4 2.5z" fill-rule="evenodd"/>
<path d="M159.6 56.9l.4 2.6h-.9z" fill-rule="evenodd"/>
<path d="M299.6 51.7l2 1.4-2.5-.5z" fill-rule="evenodd"/>
<path d="M359.1 42.3h1l-.5 2.5z" fill-rule="evenodd"/>
<path d="M97.2 60.9l2.6-.2-2.3 1.1z" fill-rule="evenodd"/>
<path d="M332.3 66.9l2.5 .6-.4 .9z" fill-rule="evenodd"/>
<path d="M359.6 76.8l.5 2.6h-1z" fill-rule="evenodd"/>
<path d="M170.1 85.1l2.5-.5v1z" fill-rule="evenodd"/>
<path d="M174.7 93.3l2.5-.5v.9z" fill-rule="evenodd"/>
<path d="M212.2 92.8l2.5 .5-2.5 .4z" fill-rule="evenodd"/>
<path d="M212.2 97.6l2.5 .5-2.5 .5z" fill-rule="evenodd"/>
<path d="M216.8 84.6l2.5 .5-2.5 .5z" fill-rule="evenodd"/>
<path d="M216.8 88.4l2.5 .5-2.5 .4z" fill-rule="evenodd"/>
<path d="M224 98.1l2.4-.5v1z" fill-rule="evenodd"/>
<path d="M228.5 88.9l2.6-.5v.9z" fill-rule="evenodd"/>
<path d="M183 115.9l2 1.6-2.4-.7z" fill-rule="evenodd"/>
<path d="M184.7 102.2l2.5 .5-2.5 .5z" fill-rule="evenodd"/>
<path d="M202.2 102.7l2.5-.5v1z" fill-rule="evenodd"/>
<path d="M387.4 107.9l.5 2.5h-1z" fill-rule="evenodd"/>
<path d="M40.9 123.7l.5 2.5h-1z" fill-rule="evenodd"/>
<path d="M47.9 133.7l.6 2.5h-1.1z" fill-rule="evenodd"/>
<path d="M189.4 119.9l2.4 .7-.4 .9z" fill-rule="evenodd"/>
<path d="M274.8 126.2l2.3-.9-1.8 1.7z" fill-rule="evenodd"/>
<path d="M281.7 122.2l1.9-1.9 .5 .8z" fill-rule="evenodd"/>
<path d="M333.9 136.8l.6 2.4h-1.1z" fill-rule="evenodd"/>
<path d="M341.4 128.7l.5 2.5h-1z" fill-rule="evenodd"/>
<path d="M349.2 118.7l.5 2.5h-1z" fill-rule="evenodd"/>
<path d="M54.7 143.7l.5 2.5h-1z" fill-rule="evenodd"/>
<path d="M61.8 153.7l.6 2.5h-1.1z" fill-rule="evenodd"/>
<path d="M68.3 158.7h1l-.5 2.5z" fill-rule="evenodd"/>
<path d="M180.4 161l2.2-1.4 .3 .9z" fill-rule="evenodd"/>
<path d="M186.5 158.8l2 1.5-2.4-.6z" fill-rule="evenodd"/>
<path d="M198.3 157.5h1l-.5 2.4z" fill-rule="evenodd"/>
<path d="M325.2 148.7l.5 2.5h-1z" fill-rule="evenodd"/>
<path d="M40.4 171.9h1l-.5 2.5z" fill-rule="evenodd"/>
<path d="M47.4 171.9h1.1l-.6 2.5z" fill-rule="evenodd"/>
<path d="M54.2 171.9h1l-.5 2.5z" fill-rule="evenodd"/>
<path d="M61.3 171.9h1.1l-.6 2.5z" fill-rule="evenodd"/>
<path d="M68.8 174.4l.5 2.6h-1z" fill-rule="evenodd"/>
<path d="M176.5 161.8l2.5-.3-2.2 1.3z" fill-rule="evenodd"/>
<path d="M198.8 162.4l.5 2.6h-1z" fill-rule="evenodd"/>
<path d="M282.7 171.9h1l-.5 2.5z" fill-rule="evenodd"/>
<path d="M283.2 162.4l.5 2.6h-1z" fill-rule="evenodd"/>
<path d="M324.7 171.9h1l-.5 2.5z" fill-rule="evenodd"/>
<path d="M333.4 171.9h1.1l-.6 2.5z" fill-rule="evenodd"/>
<path d="M340.9 171.9h1l-.5 2.5z" fill-rule="evenodd"/>
<path d="M348.7 171.9h1l-.5 2.5z" fill-rule="evenodd"/>
<path d="M386.9 171.9h1l-.5 2.5z" fill-rule="evenodd"/>
<path d="M179.7 190.9l2.5-.5v1z" fill-rule="evenodd"/>
<path d="M185.9 183.2l2.6 .5-2.6 .5z" fill-rule="evenodd"/>
<path d="M200.9 183.7l2.6-.5v1z" fill-rule="evenodd"/>
<path d="M207.2 190.4l2.5 .5-2.5 .5z" fill-rule="evenodd"/>
<path d="M373.4 180.8l2.5 .5-2.5 .5z" fill-rule="evenodd"/>
<path d="M377.4 181.3l2.5-.5v1z" fill-rule="evenodd"/>
<path d="M74.2 217.8l2.5-.5v1z" fill-rule="evenodd"/>
<path d="M312.7 217.3l2.5 .5-2.5 .5z" fill-rule="evenodd"/>
</g>
<!-- layer: Skizziergeometrie (ISO) -->
<path d="M382.5 212.9v5h5M387.5 218.4h-5.5l-5 5M397.3 217.9v5h5M372 223.4h5v5M379.2 220.6l.6 .7-2.8 2.1zM391.7 223.4v5M393.9 225.6l.6 .7-2.8 2.1zM402.3 223.4h-5.6l-5 5h5" fill="none" stroke="#000" stroke-width=".3"/>
<g font-size="8.1">
<text x="99.3" y="22.8">V ( 3 : 1 )</text>
<text x="300.3" y="24">U ( 3 : 1 )</text>
<text x="206.3" y="114">V</text>
<text x="258.8" y="116.6">U</text>
</g>
<text font-size="7.7" x="399.4" y="276.8">1</text>
<g font-size="5.4">
<text x="33.8" y="9.6">6</text>
<text x="103.8" y="9.6">5</text>
<text x="173.6" y="9.6">4</text>
<text x="243.8" y="9.6">3</text>
<text x="313.8" y="9.6">2</text>
<text x="384.1" y="9.6">1</text>
<text x="152.3" y="31.2" transform="rotate(-90 152.3 31.2)">+0,10</text>
<text x="156.9" y="31.2" transform="rotate(-90 156.9 31.2)">+0,00</text>
<text x="272.9" y="35.2" transform="rotate(24 272.9 35.2)">11,2</text>
<text x="6.5" y="38.9">D</text>
<text x="154.9" y="41.5" transform="rotate(-90 154.9 41.5)">3,89</text>
<text x="280.2" y="40.6" transform="rotate(24 280.2 40.6)">+ 0,00</text>
<text x="282.1" y="36.4" transform="rotate(24 282.1 36.4)">+0,10</text>
<text x="410.8" y="38.9">D</text>
<text x="69.3" y="61.1" transform="rotate(-15 69.3 61.1)">+ 0,10</text>
<text x="70.5" y="65.6" transform="rotate(-15 70.5 65.6)">+0,00</text>
<text x="352.4" y="62" transform="rotate(-90 352.4 62)">+ 0,10</text>
<text x="357" y="62" transform="rotate(-90 357 62)">+ 0,00</text>
<text x="60.7" y="66.1" transform="rotate(-15 60.7 66.1)">9,91</text>
<text x="355" y="71.6" transform="rotate(-90 355 71.6)">10,7</text>
<text x="190.4" y="82.8">98,5</text>
<text x="232.2" y="86.5">18,5</text>
<text x="192.2" y="91.6">80</text>
<text x="231.9" y="95.8">18,5</text>
<text x="153.9" y="98.3" transform="rotate(28 153.9 98.3)">(</text>
<text x="158.6" y="100.8" transform="rotate(28 158.6 100.8)">9,91)</text>
<text x="192.2" y="101.1">30</text>
<text x="6.6" y="113.1">C</text>
<text x="410.9" y="113.1">C</text>
<text x="283.1" y="118.2" transform="rotate(-34 283.1 118.2)">(</text>
<text x="287.6" y="115.2" transform="rotate(-34 287.6 115.2)">11,2)</text>
<text x="385.8" y="144.5" transform="rotate(-90 385.8 144.5)">133</text>
<text x="38.6" y="153.8" transform="rotate(-90 38.6 153.8)">101,5</text>
<text x="179.6" y="153.3" transform="rotate(27 179.6 153.3)">R1,5</text>
<text x="339.2" y="155.5" transform="rotate(-90 339.2 155.5)">91,5</text>
<text x="346.9" y="151.1" transform="rotate(-90 346.9 151.1)">111,5</text>
<text x="45.7" y="158" transform="rotate(-90 45.7 158)">81,5</text>
<text x="197.2" y="156.7" transform="rotate(-90 197.2 156.7)">5</text>
<text x="52.4" y="163" transform="rotate(-90 52.4 163)">61,5</text>
<text x="322.9" y="165.5" transform="rotate(-90 322.9 165.5)">51,5</text>
<text x="331.6" y="166.9" transform="rotate(-90 331.6 166.9)">75,39</text>
<text x="59.5" y="168.2" transform="rotate(-90 59.5 168.2)">41,5</text>
<text x="66.5" y="172.1" transform="rotate(-90 66.5 172.1)">26,5</text>
<text x="154.2" y="168.1" transform="rotate(-20 154.2 168.1)">3</text>
<text x="381.5" y="179.8">3</text>
<text x="192.2" y="182.1">25</text>
<text x="6.5" y="187.4">B</text>
<text x="192.2" y="189.3">60</text>
<text x="281.6" y="189.2" transform="rotate(-90 281.6 189.2)">24</text>
<text x="410.8" y="187.4">B</text>
<text x="190.8" y="216.2">482</text>
<text x="382.5" y="216.4">-0.3</text>
<text x="397.3" y="221.4">+0.1</text>
<text x="319.8" y="257.5">Rydberg Strontium/sry-public/</text>
<text x="6.3" y="261.7">A</text>
<text x="319.8" y="263.8">LabMonitoringSystemBox</text>
<text x="410.6" y="261.7">A</text>
<text x="319.8" y="278.2">FrontPanel</text>
<text x="33.8" y="290.9">6</text>
<text x="103.8" y="290.9">5</text>
<text x="173.6" y="290.9">4</text>
<text x="243.8" y="290.9">3</text>
<text x="313.8" y="290.9">2</text>
<text x="384.1" y="290.9">1</text>
</g>
<g font-size="4.6">
<text x="269.4" y="33.5" transform="rotate(24 269.4 33.5)">⌀</text>
<text x="56.9" y="67" transform="rotate(-15 56.9 67)">⌀</text>
<text x="155.1" y="98.9" transform="rotate(28 155.1 98.9)">⌀</text>
<text x="284.4" y="117.5" transform="rotate(-34 284.4 117.5)">⌀</text>
<text x="150.5" y="169.4" transform="rotate(-20 150.5 169.4)">⌀</text>
<text x="278" y="236.2">Allgemein-</text>
<text x="303.1" y="236.1">Kanten</text>
<text x="320.2" y="236.6">Maßstab: 1:2 (3:1)</text>
<text x="373.6" y="236.7">Stückzahl: 1</text>
<text x="280" y="241.5">toleranz</text>
<text x="306.6" y="241.5">ISO</text>
<text x="320.5" y="242.7">Werkstoff: Aluminium</text>
<text x="276" y="246.9">ISO 2768-mK</text>
<text x="304.8" y="246.8">13715</text>
<text x="320.7" y="247">Halbzeug:</text>
</g>
<text font-size="3.9" x="400.1" y="282">A3</text>
<g font-size="3">
<text x="286" y="256.3">19.05.2022</text>
<text x="290" y="252">Date</text>
<text x="301.6" y="255.7">Jacopo DS</text>
<text x="306.6" y="252">Name</text>
</g>
<g font-size="2.3">
<text x="275.6" y="256.3">Drawn</text>
<text x="275.6" y="260.5">Checked</text>
<text x="275.6" y="264.8">Standard</text>
<text x="221.4" y="285.7">State</text>
<text x="237.1" y="285.4">Changes</text>
<text x="258.2" y="285.7">Date</text>
<text x="268.4" y="285.7">Name</text>
</g>
<g font-size="2.2">
<text x="284.5" y="272.4">Max-Planck-Instiut für Quantenoptik</text>
<text x="284.5" y="274.9">Hans-Kopfermann-Str. 1</text>
<text x="284.5" y="277.4">85748 Garching</text>
<text x="284.5" y="279.9">Tel.: 089-32905-204</text>
</g>
</svg>
